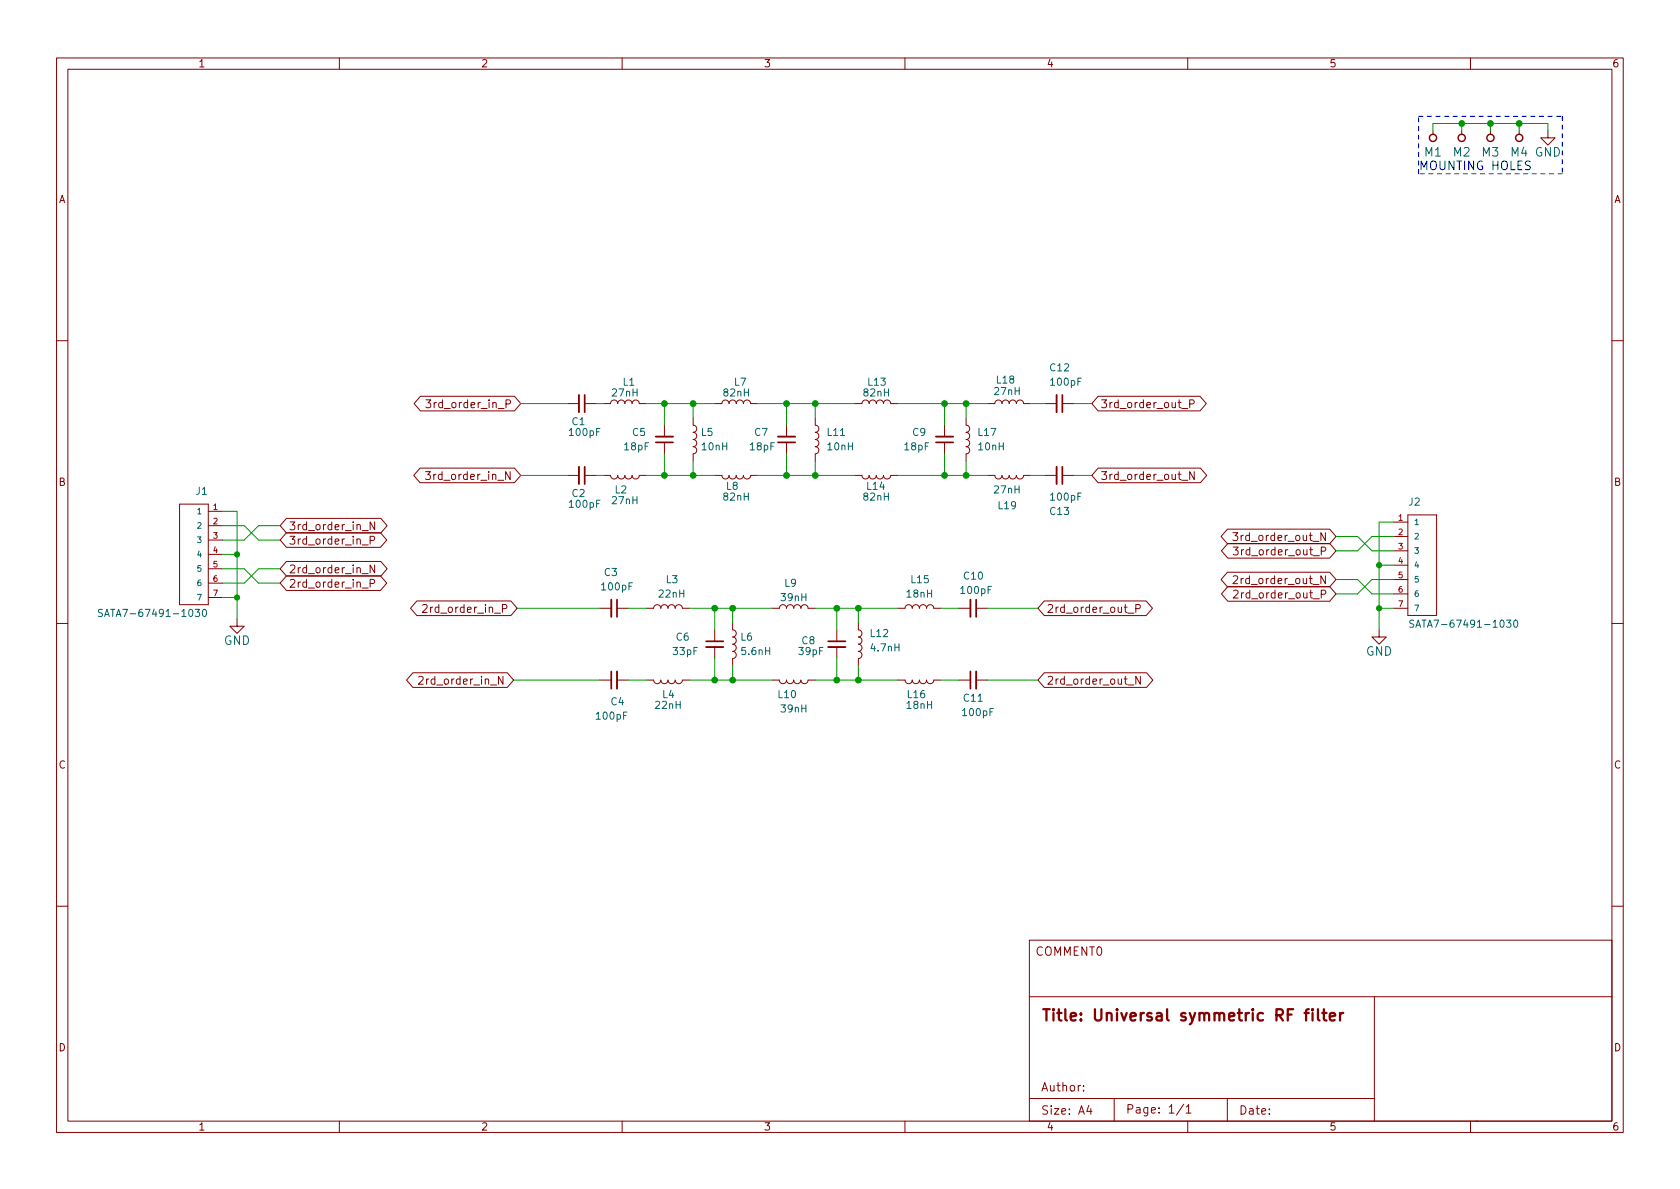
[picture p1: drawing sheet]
<svg xmlns="http://www.w3.org/2000/svg" width="297mm" height="210mm" viewBox="0 0 297 210" stroke-linecap="round" stroke-linejoin="round" font-family="sans-serif">
<g fill="none" stroke="#840000" stroke-width=".18">
<path d="M10 10.2h277v190.1h-277zM12 12.2h273v186.1h-273zM60 10.2v2M110 10.2v2M160 10.2v2M210 10.2v2M260 10.2v2M253.4 23.1v.6M258.4 23.1v.6M263.5 23.1v.6M268.6 23.1v.6M273.7 23.1v1.3h1.3l-1.3 1.2-1.3-1.2h1.3"/>
<path d="M10 60.2h2M74.3 70.1h16.7l1.1 1.3-1.1 1.3h-16.7l-1.1-1.3zM75.3 70.7h.9l-.5 .5 .4 .2v.6l-.2 .1-.6-.1M100.3 71.4h2.1M103.4 71.4h2M106.7 71.4h1.2a.64 .64 0 0 1 .7-.7 .64 .64 0 0 1 .6 .7 .64 .64 0 0 1 .7-.7 .64 .64 0 0 1 .6 .7 .64 .64 0 0 1 .6-.7 .64 .64 0 0 1 .7 .7 .64 .64 0 0 1 .6-.7 .64 .64 0 0 1 .6 .7h1.3M117.5 75.2v2M117.5 78.2v2.1M122.6 73.9v1.3a.64 .64 0 0 1 .6 .6 .64 .64 0 0 1-.6 .6 .64 .64 0 0 1 .6 .7 .64 .64 0 0 1-.6 .6 .64 .64 0 0 1 .6 .7 .64 .64 0 0 1-.6 .6 .64 .64 0 0 1 .6 .6 .64 .64 0 0 1-.6 .7v1.2M126.4 71.4h1.2a.64 .64 0 0 1 .7-.7 .64 .64 0 0 1 .6 .7 .64 .64 0 0 1 .6-.7 .64 .64 0 0 1 .7 .7 .64 .64 0 0 1 .6-.7 .64 .64 0 0 1 .6 .7 .64 .64 0 0 1 .7-.7 .64 .64 0 0 1 .6 .7h1.3M139.1 75.2v2M139.1 78.2v2.1"/>
<path d="M144.1 73.9v1.3a.64 .64 0 0 1 .7 .6 .64 .64 0 0 1-.7 .6 .64 .64 0 0 1 .7 .7 .64 .64 0 0 1-.7 .6 .64 .64 0 0 1 .7 .7 .64 .64 0 0 1-.7 .6 .64 .64 0 0 1 .7 .6 .64 .64 0 0 1-.7 .7v1.2M151.1 71.4h1.3a.64 .64 0 0 1 .6-.7 .64 .64 0 0 1 .7 .7 .64 .64 0 0 1 .6-.7 .64 .64 0 0 1 .6 .7 .64 .64 0 0 1 .7-.7 .64 .64 0 0 1 .6 .7 .64 .64 0 0 1 .6-.7 .64 .64 0 0 1 .7 .7h1.2M167 75.2v2M167 78.2v2.1M170.8 73.9v1.3a.64 .64 0 0 1 .6 .6 .64 .64 0 0 1-.6 .6 .64 .64 0 0 1 .6 .7 .64 .64 0 0 1-.6 .6 .64 .64 0 0 1 .6 .7 .64 .64 0 0 1-.6 .6 .64 .64 0 0 1 .6 .6 .64 .64 0 0 1-.6 .7v1.2M174.6 71.4h1.3a.64 .64 0 0 1 .6-.7 .64 .64 0 0 1 .7 .7 .64 .64 0 0 1 .6-.7 .64 .64 0 0 1 .6 .7 .64 .64 0 0 1 .7-.7 .64 .64 0 0 1 .6 .7 .64 .64 0 0 1 .6-.7 .64 .64 0 0 1 .7 .7h1.2M184.8 71.4h2M187.8 71.4h2.1M194.2 70.1h18l1.1 1.3-1.1 1.3h-18l-1.2-1.3zM209 72.2h1M210.3 71.4h.7l.1-.2v-.4l-.2-.1h-.6v1.4M285 60.2h2"/>
<path d="M31.7 89.1h5.1v17.8h-5.1zM36.8 90.4h2.6M36.8 93h2.6M36.8 95.5h2.6M36.8 98h2.6M50.6 94.2h16.7l1.1 1.3-1.1 1.3h-16.7l-1.1-1.3zM50.6 99.3h16.7l1.2 1.3-1.2 1.3h-16.7l-1.1-1.3zM50.6 91.7h16.7l1.2 1.3-1.2 1.3h-16.7l-1.1-1.3zM64 96.4h1.1M64 93.8h1.1M65.4 95.6l.7-.1 .1-.2v-.3l-.2-.2h-.6v1.4M66.2 99.9v1.4l-.8-1.4v1.4"/>
<path d="M66.2 92.3v1.4l-.8-1.4v1.4M74.3 82.8h16.7l1.1 1.3-1.1 1.3h-16.7l-1.1-1.3zM75.2 83.4h.9l-.5 .5 .4 .2v.6l-.2 .1-.6-.1M100.3 84.1h2.1M103.4 84.1h2M106.7 84.1h1.2a.64 .64 0 0 0 .7 .6 .64 .64 0 0 0 .6-.6 .64 .64 0 0 0 .7 .6 .64 .64 0 0 0 .6-.6 .64 .64 0 0 0 .6 .6 .64 .64 0 0 0 .7-.6 .64 .64 0 0 0 .6 .6 .64 .64 0 0 0 .6-.6h1.3M126.4 84.1h1.2a.64 .64 0 0 0 .7 .6 .64 .64 0 0 0 .6-.6 .64 .64 0 0 0 .6 .6 .64 .64 0 0 0 .7-.6 .64 .64 0 0 0 .6 .6 .64 .64 0 0 0 .6-.6 .64 .64 0 0 0 .7 .6 .64 .64 0 0 0 .6-.6h1.3M151.1 84.1h1.3a.64 .64 0 0 0 .6 .6 .64 .64 0 0 0 .7-.6 .64 .64 0 0 0 .6 .6 .64 .64 0 0 0 .6-.6 .64 .64 0 0 0 .7 .6 .64 .64 0 0 0 .6-.6 .64 .64 0 0 0 .6 .6 .64 .64 0 0 0 .7-.6h1.2M174.6 84.1h1.3a.64 .64 0 0 0 .6 .6 .64 .64 0 0 0 .7-.6 .64 .64 0 0 0 .6 .6 .64 .64 0 0 0 .6-.6 .64 .64 0 0 0 .7 .6 .64 .64 0 0 0 .6-.6 .64 .64 0 0 0 .6 .6 .64 .64 0 0 0 .7-.6h1.2M184.8 84.1h2M187.8 84.1h2.1M194.2 82.8h18l1.2 1.3-1.2 1.3h-18l-1.2-1.3z"/>
<path d="M209 84.9h1M211.1 83.4v1.4l-.8-1.4v1.4M217 93.6h18.1l1.1 1.3-1.1 1.3h-18.1l-1.1-1.3zM217.1 96.1h18l1.1 1.3-1.1 1.3h-18l-1.1-1.3zM218 94.2h.8l-.4 .5 .4 .2v.6l-.2 .1-.6-.1M218 96.7h.9l-.5 .6 .4 .1v.6l-.2 .1-.6-.1M233.6 97.5l.7-.1 .1-.2-.1-.3-.2-.2h-.5v1.4M234.3 94.2v1.4l-.8-1.4v1.4M246.4 92.3h2.5M246.4 94.9h2.5M246.4 97.4h2.5M246.4 99.9h2.5"/>
<path d="M248.9 91.1h5.1v17.7h-5.1zM10 110.2h2M36.8 100.6h2.6M36.8 103.1h2.6M36.8 105.7h2.6M41.9 109.5v1.2h1.3l-1.3 1.3-1.3-1.3h1.3M50.6 101.8h16.7l1.1 1.3-1.1 1.3h-16.7l-1.1-1.3zM64 104h1.1M64 101.4h1.1M65.4 103.2l.7-.1 .1-.2v-.3l-.2-.1h-.6v1.4M73 119h16.7l1.1 1.3-1.1 1.3h-16.7l-1.1-1.3zM73.7 106.3h16.6l1.1 1.3-1.1 1.3h-16.6l-1.1-1.3z"/>
<path d="M74 119.7l.6-.1 .2 .1v.3l-.8 1h.8M74.7 107l.6-.1 .2 .1v.3l-.8 1h.8M106 107.6h2.1M109.1 107.6h2M114.3 107.6h1.3a.64 .64 0 0 1 .6-.7 .64 .64 0 0 1 .6 .7 .64 .64 0 0 1 .7-.7 .64 .64 0 0 1 .6 .7 .64 .64 0 0 1 .6-.7 .64 .64 0 0 1 .7 .7 .64 .64 0 0 1 .6-.7 .64 .64 0 0 1 .6 .7h1.3M126.4 111.4v2M126.4 114.4v2.1M129.5 110.1v1.3a.64 .64 0 0 1 .7 .6 .64 .64 0 0 1-.7 .6 .64 .64 0 0 1 .7 .7 .64 .64 0 0 1-.7 .6 .64 .64 0 0 1 .7 .6 .64 .64 0 0 1-.7 .7 .64 .64 0 0 1 .7 .6 .64 .64 0 0 1-.7 .7v1.2M136.5 107.6h1.3a.64 .64 0 0 1 .6-.7 .64 .64 0 0 1 .7 .7 .64 .64 0 0 1 .6-.7 .64 .64 0 0 1 .6 .7 .64 .64 0 0 1 .7-.7 .64 .64 0 0 1 .6 .7 .64 .64 0 0 1 .6-.7 .64 .64 0 0 1 .7 .7h1.2M148 111.4v2M148 114.4v2.1M151.8 110.1v1.3a.64 .64 0 0 1 .6 .6 .64 .64 0 0 1-.6 .6 .64 .64 0 0 1 .6 .7 .64 .64 0 0 1-.6 .6 .64 .64 0 0 1 .6 .6 .64 .64 0 0 1-.6 .7 .64 .64 0 0 1 .6 .6 .64 .64 0 0 1-.6 .7v1.2"/>
<path d="M158.7 107.6h1.3a.64 .64 0 0 1 .7-.7 .64 .64 0 0 1 .6 .7 .64 .64 0 0 1 .6-.7 .64 .64 0 0 1 .7 .7 .64 .64 0 0 1 .6-.7 .64 .64 0 0 1 .6 .7 .64 .64 0 0 1 .7-.7 .64 .64 0 0 1 .6 .7h1.3M169.5 107.6h2.1M172.6 107.6h2M184.6 106.3h18.1l1.1 1.3-1.1 1.3h-18.1l-1.1-1.3zM184.6 119h18.1l1.1 1.3-1.1 1.3h-18.1l-1.1-1.3zM199.4 108.4h1.1M200.8 107.6h.7l.1-.2v-.4l-.2-.1h-.6v1.4M201.6 119.6v1.4l-.8-1.4v1.4M217 101.2h18.1l1.1 1.3-1.1 1.3h-18.1l-1.1-1.3zM217.1 103.7h18l1.1 1.3-1.1 1.3h-18l-1.1-1.3zM218 102l.6-.2 .2 .2v.2l-.8 1h.8M218.1 104.5l.5-.1 .2 .1 .1 .3-.9 1h.9"/>
<path d="M233.6 105.1l.7-.1 .1-.2-.1-.3-.2-.1h-.5v1.4M234.3 101.8v1.4l-.8-1.4v1.4M243.8 111.4v1.2h1.3l-1.3 1.3-1.2-1.3h1.2M246.4 102.5h2.5M246.4 105h2.5M246.4 107.6h2.5M285 110.2h2M106 120.3h2.1M109.1 120.3h2M114.3 120.3h1.3a.64 .64 0 0 0 .6 .6 .64 .64 0 0 0 .6-.6 .64 .64 0 0 0 .7 .6 .64 .64 0 0 0 .6-.6 .64 .64 0 0 0 .6 .6 .64 .64 0 0 0 .7-.6 .64 .64 0 0 0 .6 .6 .64 .64 0 0 0 .6-.6h1.3M136.5 120.3h1.3a.64 .64 0 0 0 .6 .6 .64 .64 0 0 0 .7-.6 .64 .64 0 0 0 .6 .6 .64 .64 0 0 0 .6-.6 .64 .64 0 0 0 .7 .6 .64 .64 0 0 0 .6-.6 .64 .64 0 0 0 .6 .6 .64 .64 0 0 0 .7-.6h1.2M158.7 120.3h1.3a.64 .64 0 0 0 .7 .6 .64 .64 0 0 0 .6-.6 .64 .64 0 0 0 .6 .6 .64 .64 0 0 0 .7-.6 .64 .64 0 0 0 .6 .6 .64 .64 0 0 0 .6-.6 .64 .64 0 0 0 .7 .6 .64 .64 0 0 0 .6-.6h1.3"/>
<path d="M169.5 120.3h2.1M172.6 120.3h2M199.4 121.1h1.1M10 160.2h2M182 166.3h103v32h-103zM182 176.3h103M243 176.3v22M285 160.2h2M60 198.3v2M110 198.3v2M160 198.3v2M182 194.3h61"/>
<path d="M191.6 192.8v.1M191.6 192v.1M192.5 195.5l-.4 1h1M192.9 196v1M197 194.3v4M209.3 195.3l-1.3 1.9M209.7 195.8l.4-.5v1.5M209.7 196.8h.9M210 198.3v2M217 194.3v4M260 198.3v2M261 198.3h.1"/>
</g>
<path d="M230.6 179.1h.8M231.4 178.5l-.4 .1-.1 .1v1.8M232.1 178.5l-.1 .1 .1 .1 .1-.1-.1-.1v.2M232.1 179.1v1.4M233 178.5v1.7l.3 .3M233.8 179.1h.7M234.1 178.5v1.7l.1 .2 .3 .1M235.1 179.8l1-.2-.1-.4-.6-.1-.3 .3 .1 1 .2 .1 .6-.1M236.9 179.1v1.4M237.5 179.1a.51 .51 0 0 0-.6 .4" fill="none" stroke="#840000" stroke-width=".4"/>
<path d="M18.1 107.8h-.5l-.2 .2 .1 .3 .6 .2v.4l-.2 .1h-.5M18.5 109l.4-1.2 .4 1.2M34.5 107.8h.8l-.4 .4 .3 .2v.5l-.1 .1-.6-.1M36 107.8h.1a.68 .68 0 0 1 .4 .6 .68 .68 0 0 1-.4 .6 .84 .84 0 0 1-.1-1.2zM250 109.7h-.5l-.2 .1v.3l.5 .3 .2 .3-.3 .2h-.5M250.3 110.9l.5-1.2 .4 1.2M266.4 109.7h.7l-.4 .4 .4 .2v.5l-.2 .1-.5-.1M267.7 109.8l.2-.1a.68 .68 0 0 1 .5 .6 .68 .68 0 0 1-.5 .6l-.2-.1-.1-.4z" fill="none" stroke="#006464" stroke-width=".18"/>
<g fill="none" stroke="#840000" stroke-width=".33">
<path d="M102.4 69.8v3.1M116 77.2h3M137.5 77.2h3.1M165.5 77.2h3M186.8 69.8v3.1M102.4 82.5v3.1M186.8 82.5v3.1M108.1 106v3.1M109.1 118.7v3.1M124.8 114.4h3.1M146.4 114.4h3.1M171.6 106v3.1"/>
<path d="M172.6 118.7v3.1"/>
</g>
<g fill="none" stroke="#840000" stroke-width=".3">
<path d="M103.4 69.8v3.1M116 78.2h3M137.5 78.2h3.1M165.5 78.2h3M187.8 69.8v3.1M103.4 82.5v3.1M187.8 82.5v3.1M108.1 118.7v3.1M109.1 106v3.1M124.8 113.4h3.1M146.4 113.4h3.1M171.6 118.7v3.1"/>
<path d="M172.6 106v3.1"/>
</g>
<g fill="none" stroke="#840000" stroke-width=".25">
<circle cx="253.4" cy="24.4" r=".63"/>
<circle cx="258.4" cy="24.4" r=".63"/>
<circle cx="263.5" cy="24.4" r=".63"/>
<circle cx="268.6" cy="24.4" r=".63"/>
</g>
<path d="M250.8 30.7v-10.1M250.8 20.6h25.4M276.2 20.6v10.1M276.2 30.7h-25.4" fill="none" stroke="#0000c2" stroke-width=".18" stroke-dasharray=".8 .8"/>
<g fill="none" stroke="#009600" stroke-width=".18">
<path d="M253.4 23.1v-1.3h20.3v1.3M258.4 21.8v1.3M263.5 21.8v1.3M268.6 21.8v1.3M92.1 71.4h8.2M105.4 71.4h1.3M114.3 71.4h12.1M117.5 71.4v3.8M122.6 71.4v2.5M134 71.4h17.1M139.1 71.4v3.8M144.1 71.4v2.5"/>
<path d="M158.7 71.4h15.9M167 71.4v3.8M170.8 71.4v2.5M182.2 71.4h2.6M189.9 71.4h3.1M39.4 93h3.8l2.5 2.5h3.8M39.4 90.4h2.5v19.1M39.4 98h2.5M49.5 93h-3.8l-2.5 2.5h-3.8M92.1 84.1h8.2M105.4 84.1h1.3M114.3 84.1h12.1"/>
<path d="M117.5 80.3v3.8M122.6 81.5v2.6M134 84.1h17.1M139.1 80.3v3.8M144.1 81.5v2.6M158.7 84.1h15.9M167 80.3v3.8M170.8 81.5v2.6M182.2 84.1h2.6M189.9 84.1h3.1M236.2 94.9h3.8l2.6 2.5h3.8M243.8 99.9h2.6"/>
<path d="M246.4 94.9h-3.8l-2.6 2.5h-3.8M246.4 92.3h-2.6v19.1M39.4 100.6h3.8l2.5 2.5h3.8M39.4 105.7h2.5M49.5 100.6h-3.8l-2.5 2.5h-3.8M91.4 107.6h14.6M111.1 107.6h3.2M121.9 107.6h14.6M126.4 107.6v3.8M126.4 116.5v3.8M129.5 107.6v2.5M129.5 117.7v2.6"/>
<path d="M144.1 107.6h14.6M148 107.6v3.8M148 116.5v3.8M151.8 107.6v2.5M151.8 117.7v2.6M166.4 107.6h3.1M174.6 107.6h8.9M236.2 102.5h3.8l2.6 2.5h3.8M243.8 107.6h2.6M246.4 102.5h-3.8l-2.6 2.5h-3.8M90.8 120.3h15.2M111.1 120.3h3.2"/>
<path d="M121.9 120.3h14.6M144.1 120.3h14.6M166.4 120.3h3.1M174.6 120.3h8.9"/>
</g>
<g fill="#009600" stroke="#009600" stroke-width=".18">
<circle cx="243.8" cy="107.6" r=".46"/>
<circle cx="139.1" cy="84.1" r=".51"/>
<circle cx="144.1" cy="84.1" r=".51"/>
<circle cx="144.1" cy="71.4" r=".51"/>
<circle cx="122.6" cy="71.4" r=".51"/>
<circle cx="117.5" cy="71.4" r=".51"/>
<circle cx="167" cy="71.4" r=".51"/>
<circle cx="167" cy="84.1" r=".51"/>
<circle cx="139.1" cy="71.4" r=".51"/>
<circle cx="122.6" cy="84.1" r=".51"/>
<circle cx="117.5" cy="84.1" r=".51"/>
<circle cx="41.9" cy="98" r=".46"/>
<circle cx="41.9" cy="105.7" r=".46"/>
<circle cx="126.4" cy="120.3" r=".51"/>
<circle cx="129.5" cy="120.3" r=".51"/>
<circle cx="126.4" cy="107.6" r=".51"/>
<circle cx="129.5" cy="107.6" r=".51"/>
<circle cx="243.8" cy="99.9" r=".46"/>
<circle cx="258.4" cy="21.8" r=".51"/>
<circle cx="263.5" cy="21.8" r=".51"/>
<circle cx="268.6" cy="21.8" r=".51"/>
<circle cx="148" cy="120.3" r=".51"/>
<circle cx="151.8" cy="120.3" r=".51"/>
<circle cx="148" cy="107.6" r=".51"/>
<circle cx="151.8" cy="107.6" r=".51"/>
<circle cx="170.8" cy="71.4" r=".51"/>
<circle cx="170.8" cy="84.1" r=".51"/>
</g>
<text font-size="2.8" fill="#840000" x="184" y="180.6">Title: Universal symmetric RF filter</text>
<g font-size="2.1" fill="#006464">
<text x="251.9" y="27.7">M1</text>
<text x="257" y="27.7">M2</text>
<text x="262.1" y="27.7">M3</text>
<text x="267.1" y="27.7">M4 GND</text>
<text x="39.6" y="114">GND</text>
<text x="241.5" y="115.9">GND</text>
</g>
<text font-size="2.1" fill="#0000c2" x="250.8" y="30.1">MOUNTING HOLES</text>
<g font-size="2.1" fill="#840000">
<text x="183" y="169">COMMENT0</text>
<text x="184" y="193">Author:</text>
<text x="184" y="197.1">Size: A4</text>
<text x="199" y="196.9">Page: 1/1</text>
<text x="219" y="197.1">Date:</text>
</g>
<g font-size="1.9" fill="#840000">
<text x="76.3" y="72.2">3rd_order_in_P</text>
<text x="194.5" y="72.2">3rd_order_out_P</text>
<text x="76.2" y="84.9">3rd_order_in_N</text>
<text x="194.5" y="84.9">3rd_order_out_N</text>
<text x="51" y="93.8">3rd_order_in_N</text>
<text x="219.1" y="95.7">3rd_order_out_N</text>
<text x="51" y="96.3">3rd_order_in_P</text>
<text x="51" y="101.4">2rd_order_in_N</text>
<text x="219.2" y="98.2">3rd_order_out_P</text>
<text x="51" y="103.9">2rd_order_in_P</text>
<text x="219.1" y="103.3">2rd_order_out_N</text>
<text x="219.2" y="105.8">2rd_order_out_P</text>
<text x="75.7" y="108.4">2rd_order_in_P</text>
<text x="185" y="108.4">2rd_order_out_P</text>
<text x="75" y="121.1">2rd_order_in_N</text>
<text x="185" y="121.1">2rd_order_out_N</text>
</g>
<g font-size="1.8" fill="#840000">
<text x="35" y="11.9">1</text>
<text x="85" y="11.9">2</text>
<text x="135" y="11.9">3</text>
<text x="185" y="11.9">4</text>
<text x="235" y="11.9">5</text>
<text x="285" y="11.9">6</text>
<text x="10.3" y="35.9">A</text>
<text x="285.3" y="35.9">A</text>
<text x="10.3" y="85.9">B</text>
<text x="285.3" y="85.9">B</text>
<text x="10.3" y="135.9">C</text>
<text x="285.3" y="135.9">C</text>
<text x="10.3" y="185.9">D</text>
<text x="285.3" y="185.9">D</text>
<text x="35" y="199.9">1</text>
<text x="85" y="199.9">2</text>
<text x="135" y="199.9">3</text>
<text x="185" y="199.9">4</text>
<text x="235" y="199.9">5</text>
<text x="285" y="199.9">6</text>
</g>
<g font-size="1.8" fill="#006464">
<text x="185.7" y="65.7">C12</text>
<text x="108.3" y="70.1">27nH</text>
<text x="110.2" y="68.2">L1</text>
<text x="128" y="70.1">82nH</text>
<text x="129.8" y="68.2">L7</text>
<text x="152.8" y="70.1">82nH</text>
<text x="153.5" y="68.2">L13</text>
<text x="175.9" y="69.8">27nH</text>
<text x="176.3" y="67.8">L18</text>
<text x="185.9" y="68.2">100pF</text>
<text x="100.8" y="77.1">100pF</text>
<text x="101.2" y="75.2">C1</text>
<text x="111.9" y="77.1">C5</text>
<text x="124" y="77.1">L5</text>
<text x="133.4" y="77.1">C7</text>
<text x="146.3" y="77.1">L11</text>
<text x="161.4" y="77.1">C9</text>
<text x="173" y="77.1">L17</text>
<text x="110.5" y="79.6">18pF</text>
<text x="124.2" y="79.6">10nH</text>
<text x="132.7" y="79.6">18pF</text>
<text x="146.4" y="79.6">10nH</text>
<text x="160" y="79.6">18pF</text>
<text x="173.1" y="79.6">10nH</text>
<text x="34.7" y="87.5">J1</text>
<text x="100.8" y="89.8">100pF</text>
<text x="101.2" y="87.9">C2</text>
<text x="108.3" y="89.1">27nH</text>
<text x="108.8" y="87.2">L2</text>
<text x="128" y="88.5">82nH</text>
<text x="128.4" y="86.6">L8</text>
<text x="152.8" y="88.5">82nH</text>
<text x="153.3" y="86.6">L14</text>
<text x="175.9" y="87.2">27nH</text>
<text x="185.9" y="88.5">100pF</text>
<text x="249.1" y="89.4">J2</text>
<text x="176.6" y="90">L19</text>
<text x="185.7" y="91.1">C13</text>
<text x="106.9" y="101.8">C3</text>
<text x="106.5" y="104.4">100pF</text>
<text x="116.6" y="105.7">22nH</text>
<text x="117.8" y="103.1">L3</text>
<text x="138.2" y="106.3">39nH</text>
<text x="138.7" y="103.8">L9</text>
<text x="160.4" y="105.7">18nH</text>
<text x="161.1" y="103.1">L15</text>
<text x="170" y="105">100pF</text>
<text x="170.5" y="102.5">C10</text>
<text x="19" y="109.1">SATA7-67491-1030</text>
<text x="119.6" y="113.3">C6</text>
<text x="131" y="113.3">L6</text>
<text x="141.8" y="113.9">C8</text>
<text x="153.9" y="112.6">L12</text>
<text x="250.9" y="111">SATA7-67491-1030</text>
<text x="119.1" y="115.8">33pF</text>
<text x="131.2" y="115.8">5.6nH</text>
<text x="141.3" y="115.8">39pF</text>
<text x="154.1" y="115.2">4.7nH</text>
<text x="108" y="124.7">C4</text>
<text x="116" y="125.3">22nH</text>
<text x="117.1" y="123.4">L4</text>
<text x="137.6" y="123.4">L10</text>
<text x="138.2" y="126">39nH</text>
<text x="160.4" y="125.3">18nH</text>
<text x="160.5" y="123.4">L16</text>
<text x="170.4" y="124.1">C11</text>
<text x="105.6" y="127.2">100pF</text>
<text x="170.3" y="126.6">100pF</text>
</g>
<g font-size="1.4" fill="#006464">
<text x="35" y="90.9">1</text>
<text x="35" y="93.5">2</text>
<text x="249.9" y="92.8">1</text>
<text x="249.9" y="95.4">2</text>
<text x="35" y="96">3</text>
<text x="35" y="98.5">4</text>
<text x="35" y="101.1">5</text>
<text x="249.9" y="97.9">3</text>
<text x="249.9" y="100.5">4</text>
<text x="35" y="103.6">6</text>
<text x="35" y="106.2">7</text>
<text x="249.9" y="103">5</text>
<text x="249.9" y="105.5">6</text>
<text x="249.9" y="108.1">7</text>
</g>
<g font-size="1.4" fill="#a90000">
<text x="37.7" y="90.2">1</text>
<text x="37.7" y="92.7">2</text>
<text x="37.7" y="95.2">3</text>
<text x="247.3" y="92.1">1</text>
<text x="247.3" y="94.6">2</text>
<text x="37.7" y="97.8">4</text>
<text x="37.7" y="100.3">5</text>
<text x="247.3" y="97.1">3</text>
<text x="247.3" y="99.7">4</text>
<text x="37.7" y="102.9">6</text>
<text x="37.7" y="105.4">7</text>
<text x="247.3" y="102.2">5</text>
<text x="247.3" y="104.8">6</text>
<text x="247.3" y="107.3">7</text>
</g>
</svg>
